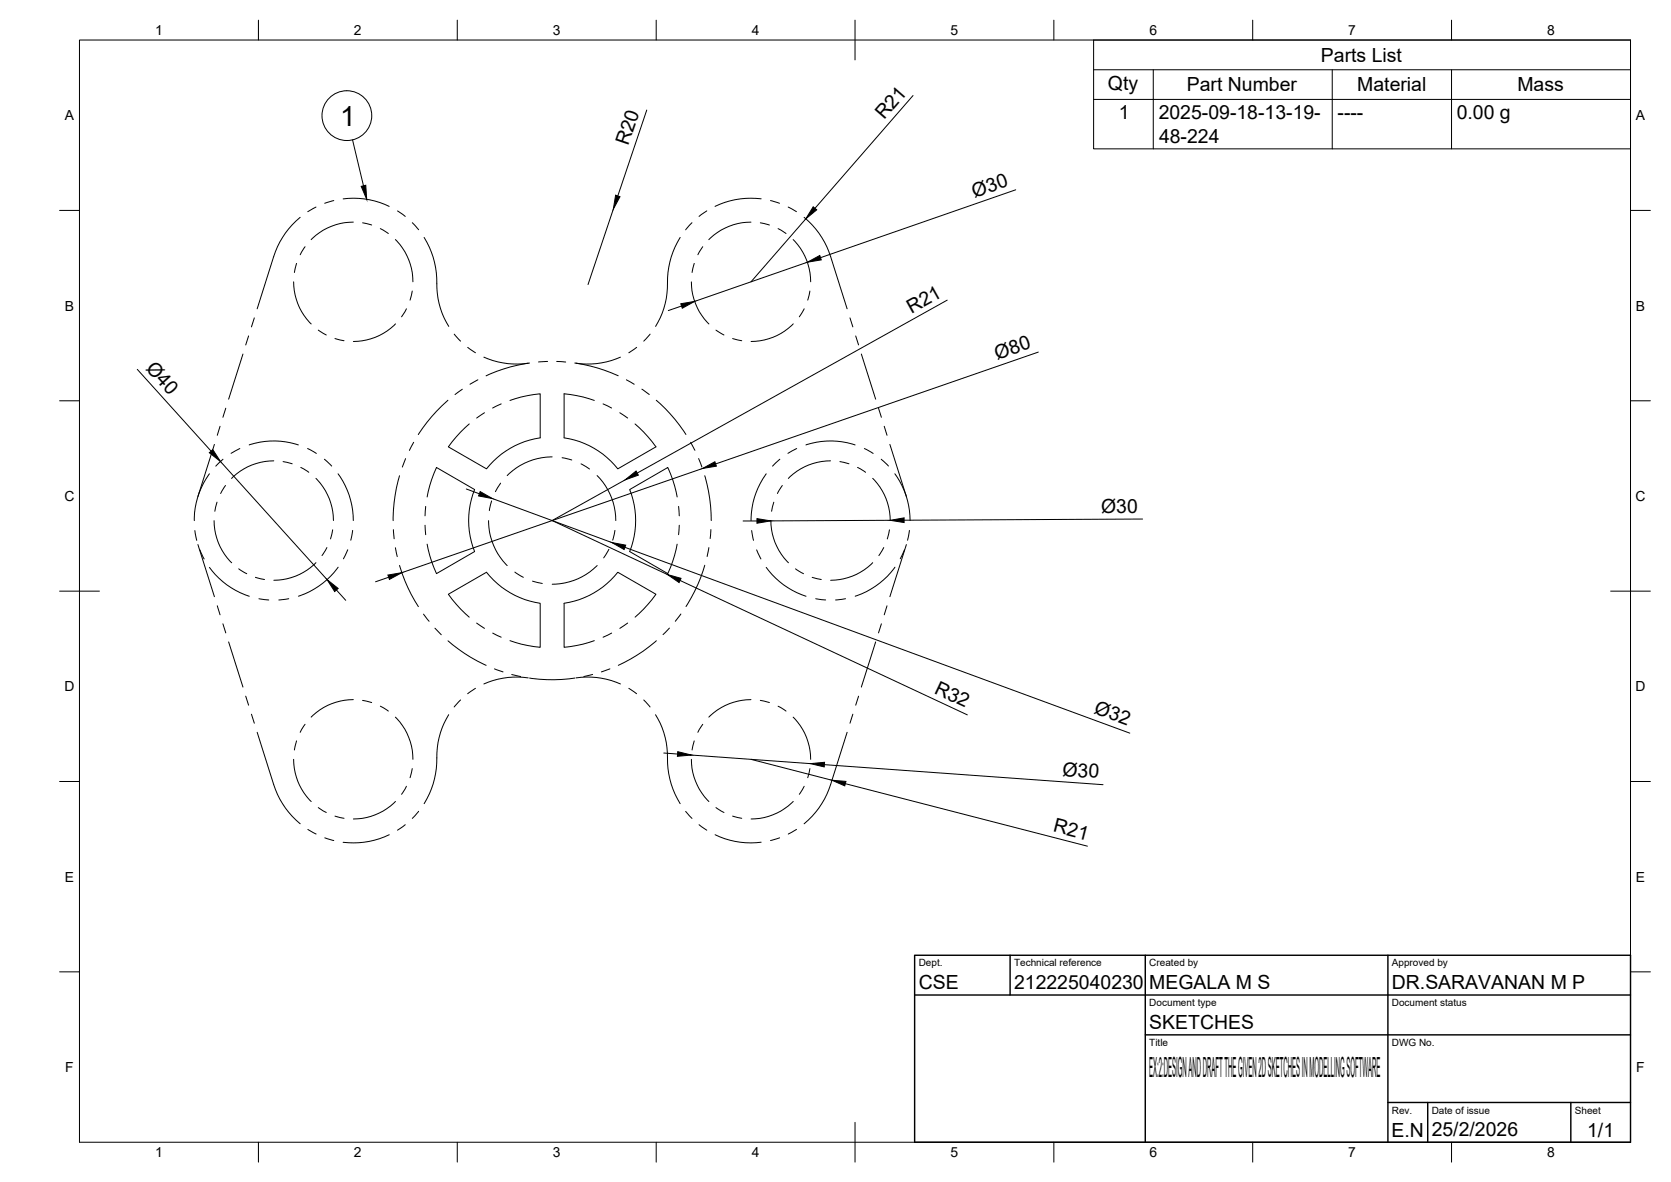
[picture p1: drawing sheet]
<svg xmlns="http://www.w3.org/2000/svg" width="420mm" height="297mm" viewBox="0 0 420 297" stroke-linecap="round" stroke-linejoin="round" font-family="sans-serif">
<!-- layer: Reference -->
<g fill="none" stroke="#000" stroke-width=".25">
<path d="M75.5 54.6a20.7 20.7 0 0 0-6.7 9.9l-4.1 13.1M79.5 52l-2.1 1.2M83.9 50.4l-2.3 .7M86.3 50a20.5 20.5 0 0 1 11.6 1.9M88.8 55.8a14.9 14.9 0 0 0-10.6 4.4M91.2 56l2.3 .5M95.6 57.5l2 1.2M99.9 53l2 1.4M103.7 56l1.6 1.7M106.6 59.7a21.6 21.6 0 0 1 3.3 12.7 19.6 19.6 0 0 0 2.9 9.6M171 59.7a21.6 21.6 0 0 0-3.2 12.7 19.9 19.9 0 0 1-3 9.6M174 56l-1.6 1.7"/>
<path d="M177.7 53l-1.9 1.4M188.8 55.8a14.9 14.9 0 0 0-10.6 4.4M191.2 56l2.3 .5M191.4 50a20.9 20.9 0 0 0-11.6 1.9M193.7 50.4l2.3 .7M195.6 57.5l2 1.2M198.2 52l2.1 1.2M202.2 54.6a20.7 20.7 0 0 1 6.7 9.9l4.1 13.1M63.9 79.9l-.7 2.3M73.8 70.8a14.9 14.9 0 0 0 4.5 10.6M74.6 66.2l-.6 2.3M76.7 62l-1.2 2"/>
<path d="M99.4 60.2a15 15 0 0 1 4.4 10.6M102.2 77.6l-1.2 2M103.7 73.1l-.6 2.3M173.8 70.8a14.9 14.9 0 0 0 4.4 10.6M174.6 66.2l-.6 2.3M176.7 62l-1.2 2M199.4 60.2a15 15 0 0 1 4.4 10.6M202.2 77.6l-1.2 2M203.6 73.1l-.5 2.3M213.7 79.9l.7 2.3M61.1 89l-3.6 11.3M62.5 84.4l-.7 2.3"/>
<path d="M80 83l2 1.2M84.2 85.1l2.3 .5M99.4 81.4a14.8 14.8 0 0 1-10.5 4.4M114.2 84l1.6 1.7M116.2 97.8l-1.8 1.4M117.6 87.3l1.9 1.4M120.2 95.4l-2 1.2M121.7 89.8a20.4 20.4 0 0 0 11.1 1.5M133.1 91.2l-4.7 1-3.5 1.1-2.7 1.2M137.7 90.8l-2.3 .2M140 90.8l2.2 .2M144.5 91.2a39 39 0 0 1 10.9 3.2"/>
<path d="M156 89.8a20.4 20.4 0 0 1-11.2 1.5M157.5 95.4l2 1.2M160.1 87.3l-2 1.4M161.4 97.8l1.9 1.3M163.5 84l-1.6 1.7M180 83l2 1.2M184.2 85.1l2.3 .5M199.5 81.4a14.8 14.8 0 0 1-10.7 4.4M215.2 84.4l.7 2.3M216.6 89l3.6 11.3M52.7 119.1a19.5 19.5 0 0 0-3.8 11.7M53.9 111.7l-4.1 13.1"/>
<path d="M55.3 107.1l-.7 2.3M56.1 115.4l-1.8 1.7M56.8 102.6l-.8 2.3M60.3 112.7l-2.2 1.2M62.7 111.8a19.6 19.6 0 0 1 12.3 0M68.8 115.8a14.9 14.9 0 0 0-10.6 4.4M71.2 116l2.3 .6M75.6 117.5l2 1.2M77.3 112.7l2.2 1.2M81.6 115.4l1.8 1.7M85 119.1a19.8 19.8 0 0 1 3.8 11.7M100.5 119.6l-1.1 4.8-.5 3.7-.1 2.7"/>
<path d="M102 115.3l-.8 2.1M104 111.2l-1.1 2M112.6 100.6a40.1 40.1 0 0 0-7.4 8.6M121.8 103.7l-2 1.4M126 101.5l-2.1 1M128.2 100.6l2.8-.8 4.8-.8v11a21.2 21.2 0 0 0-13.5 7.8l-9.6-5.5 2-2.5 3.3-3.3M138.8 114.8a15.9 15.9 0 0 0-11.3 4.7M141.3 115l2.5 .6M146.1 116.6l2.1 1.3M149.4 100.6l-2.8-.8-4.8-.8v11a21.2 21.2 0 0 1 13.5 7.8l9.6-5.5-2-2.5-3.2-3.3M150.1 119.5a16 16 0 0 1 4.7 11.3M151.6 101.5l2.2 1"/>
<path d="M155.9 103.7l1.9 1.4M165 100.6l3.5 3.4 2.4 2.9 1.6 2.3M173.7 111.2l1 2M175.7 115.2l.8 2.2M177.2 119.6l1.3 5.7 .3 5.5M192.7 119.1a19.8 19.8 0 0 0-3.9 11.7M196.1 115.4l-1.9 1.7M200.3 112.7l-2.2 1.2M202.6 111.8a19.6 19.6 0 0 1 12.4 0M208.8 115.8a14.9 14.9 0 0 0-10.6 4.4M211.2 116l2.3 .6M215.6 117.5l2 1.2"/>
<path d="M217.3 112.7l2.2 1.2M220.9 102.6l.7 2.3M221.6 115.4l1.8 1.7M222.3 107.1l.7 2.3M223.8 111.7l4.1 13.1M225 119.1a19.8 19.8 0 0 1 3.8 11.7M49 133.3l.5 2.5M49.8 136.8l4.1 13.2M50.2 138.2l1.1 2.3M53.8 130.8a14.9 14.9 0 0 0 4.5 10.6M54.6 126.2l-.6 2.3M56.7 122l-1.2 2"/>
<path d="M79.4 120.2a15.2 15.2 0 0 1 4.4 10.6M82.2 137.6l-1.2 2M83.7 133.1l-.6 2.3M87.4 138.2l-1 2.2M88.7 133.3l-.5 2.5M98.9 133.1l.2 2.3M99.4 137.7l.5 2.2M106.9 132l.1 2.4M107 127.3l-.1 2.3M107.4 124.9l1.1-4.4 1.2-3 9.6 5.5a20.9 20.9 0 0 0 0 15.6l-9.6 5.6-1.2-3.1-1.1-4.4M122.9 130.8a15.9 15.9 0 0 0 4.6 11.3M123.6 125.9l-.6 2.4"/>
<path d="M125.9 121.4l-1.3 2.2M153.1 138.1l-1.3 2.1M154.6 133.3l-.5 2.4M170.3 124.9l-1.2-4.4-1.2-3-9.6 5.5a20.9 20.9 0 0 1 0 15.6l9.6 5.6 1.2-3.1 1.2-4.4M170.6 127.3l.2 2.3M170.8 132l-.2 2.4M178.2 137.6l-.4 2.3M178.8 133.1l-.2 2.2M189 133.3l.5 2.5M190.2 138.2l1.1 2.3M193.8 130.8a14.9 14.9 0 0 0 4.4 10.6M194.6 126.2l-.6 2.3"/>
<path d="M196.7 122l-1.2 2M219.4 120.2a15 15 0 0 1 4.4 10.6M222.2 137.6l-1.2 2M223.6 133.1l-.5 2.3M227.4 138.2l-1 2.2M227.9 136.8l-4.1 13.2M228.7 133.3l-.5 2.5M52.7 142.6a19.9 19.9 0 0 0 10 7.2M54.6 152.2l.7 2.3M56 156.8l.8 2.3M60 142.9l2 1.3M64.2 145.1l2.3 .5"/>
<path d="M65.1 150.5l2.5 .3M72.6 150.5l-2.5 .3M79.4 141.4a14.8 14.8 0 0 1-10.5 4.4M85 142.5a20 20 0 0 1-10 7.3M100.5 142.1l2.1 5.6 2.6 4.7M106.5 154.3l1.4 1.8M109.4 157.9l1.6 1.6M118 155.1l-3.3-3.2-2-2.6 9.6-5.5a21.2 21.2 0 0 0 13.5 7.8v11.1l-4.8-.8-2.8-.9M119.8 156.6l2 1.3M123.9 159.1l2.1 1M129.5 143.8l2.1 1.3M133.9 146l2.5 .6"/>
<path d="M150.2 142.1a15.9 15.9 0 0 1-11.3 4.7M153.8 159.1l-2.2 1M157.8 156.6l-1.9 1.3M159.7 155.1l3.2-3.2 2-2.6-9.6-5.5a21.2 21.2 0 0 1-13.5 7.8v11.1l4.8-.8 2.8-.9M168.3 157.8l-1.6 1.7M171.2 154.3l-1.4 1.8M177.2 142.1l-1.7 4.8-3 5.5M192.7 142.6a19.9 19.9 0 0 0 10 7.2M200 142.9l2 1.3M204.2 145.1l2.3 .5M205.1 150.5l2.5 .3M212.6 150.5l-2.5 .3"/>
<path d="M219.4 141.4a14.7 14.7 0 0 1-10.5 4.4M221.6 156.8l-.7 2.3M223 152.2l-.7 2.3M225 142.5a20 20 0 0 1-10 7.3M57.5 161.3l3.6 11.4M61.8 174.9l.7 2.3M63.2 179.5l.7 2.2M88.8 175.8a14.9 14.9 0 0 0-10.6 4.4M91.2 176l2.3 .6M95.6 177.5l2 1.2M112.6 161l4.2 3.2 5.4 3M112.8 179.6a20.9 20.9 0 0 0-3 12.2 20.8 20.8 0 0 1-3.2 10.2"/>
<path d="M115.8 175.9l-1.6 1.8M119.5 173l-1.9 1.3M124.3 168.1l2.2 .8M128.7 169.5l2.2 .5M132.8 170.4a20.1 20.1 0 0 0-11.1 1.5M133.2 170.4l2.4 .3 3.7 .1 5.2-.4M144.8 170.4a20.1 20.1 0 0 1 11.2 1.5M149 169.5l-2.2 .5M153.4 168.1l-2.2 .8M158.1 173l2 1.3M161.9 175.9l1.5 1.8M164.8 179.6a20.7 20.7 0 0 1 3.1 12.2 20.8 20.8 0 0 0 3.1 10.2"/>
<path d="M165 161l-4.9 3.7-4.6 2.5M188.8 175.8a14.9 14.9 0 0 0-10.6 4.4M191.2 176l2.3 .6M195.6 177.5l2 1.2M214.4 179.5l-.7 2.2M215.9 174.9l-.7 2.3M220.2 161.3l-3.6 11.4M64.7 184l4.1 13.2a20.7 20.7 0 0 0 6.7 9.8M73.8 190.8a14.9 14.9 0 0 0 4.5 10.6M74.6 186.2l-.6 2.3M76.7 182l-1.2 2M99.4 180.2a14.8 14.8 0 0 1 4.4 10.6"/>
<path d="M102.2 197.6l-1.2 2M103.7 193.2l-.6 2.2M173.8 190.8a14.9 14.9 0 0 0 4.4 10.6M174.6 186.2l-.6 2.3M176.7 182l-1.2 2M199.4 180.2a14.8 14.8 0 0 1 4.4 10.6M202.2 197.6l-1.2 2M203.6 193.2l-.5 2.2M213 184l-4.1 13.2a20.7 20.7 0 0 1-6.7 9.8M77.4 208.4l2.1 1.2M80 203l2 1.2M81.7 210.6l2.2 .6"/>
<path d="M84.2 205.1l2.3 .5M97.9 209.8a20.8 20.8 0 0 1-11.6 1.9M99.4 201.4a15 15 0 0 1-10.5 4.4M101.9 207.2l-2 1.4M105.3 203.9l-1.6 1.8M172.4 203.9l1.6 1.8M175.8 207.2l1.9 1.4M179.8 209.8a20.5 20.5 0 0 0 11.6 1.9M180 203l2 1.2M184.2 205.1l2.3 .5M196 210.6l-2.3 .6M199.5 201.4a15 15 0 0 1-10.7 4.4"/>
<path d="M200.3 208.4l-2.1 1.2"/>
</g>
<!-- layer: BORDER -->
<g fill="none" stroke="#000" stroke-width=".25">
<path d="M20 10.1h390v276.9h-390zM65 5.1v5M115 5.1v5M165 5.1v5M215 5.1v10M265 5.1v5M315 5.1v5M365 5.1v5M15 52.9h5M410 52.9h5M15 100.7h5M410 100.7h5"/>
<path d="M15 148.6h10M405 148.6h10M15 196.4h5M410 196.4h5M15 244.2h5M410 244.2h5M65 287v5M115 287v5M165 287v5M215 282.1v9.9M265 287v5M315 287v5"/>
<path d="M365 287v5"/>
</g>
<!-- layer: TITLEBLOCK -->
<path d="M230 240.1h180v46.9h-180zM230 250h180M254 240.1v9.9M288 240.1v46.9M349 240.1v46.9M288 260.1h122M349 277.1h61M359 277.1v9.9M395 277.1v9.9" fill="none" stroke="#000" stroke-width=".36"/>
<!-- layer: Parts Lists -->
<path d="M275 10.1h135v27.3h-135zM275 17.5h135M290 17.5v19.9M335 17.5v19.9M365 17.5v19.9M275 25h135" fill="none" stroke="#000" stroke-width=".25"/>
<!-- layer: Balloons -->
<circle cx="87.2" cy="29.1" r="6.3" fill="none" stroke="#000" stroke-width=".25"/>
<!-- layer: 0 -->
<path d="M90.8 46.8l1.2-.2 .2 3.5z" fill="#000" stroke="#000" stroke-width=".25"/>
<path d="M88.6 35.2l2.8 11.5" fill="none" stroke="#000" stroke-width=".25"/>
<!-- layer: FD_Dimensions -->
<g fill="none" stroke="#000" stroke-width=".25">
<path d="M162.6 27.7l-7.3 21.5M229.6 24l-24.7 28.4M154.2 52.5l-6.4 19M202.6 55l-13.8 15.8M255.4 47.7l-49.1 17.1M171.4 76.9l-3.4 1.1M203 65.9l-28.3 9.8M238.2 75.4l-78 43.5M34.5 92.8l18.6 20.6M261.1 88.5l-81.2 28.1M55.4 116l26.8 29.7M176.6 117.7l-75.6 26.2"/>
<path d="M117.2 122.9l3.3 1.2M123.8 125.3l30 11M157.1 137.5l127 46.7M157.2 120.6l-18.4 10.2 29 13.6M186.8 130.9h3.5M223.8 130.8l-30 .1M287.3 130.4l-60 .3M84.6 148.3l2.3 2.6M97.7 145.1l-3.3 1.1M171 145.9l72.2 33.7M166.9 189.2l3.5 .3M173.9 189.7l29.9 2.2"/>
<path d="M188.8 190.8l20.4 5.3M207.3 192.2l70 5M212.6 196.9l60.8 15.7"/>
</g>
<g fill="#000" stroke="#000" stroke-width=".25">
<path d="M154.8 49.1l1.1 .3-1.7 3.1zM204.5 52l.9 .7-2.8 2.3zM171.2 76.3l3.5-.6-3.1 1.8zM203 65.9l3.1-1.7 .4 1.1zM52.6 113.8l.9-.8 1.9 3zM157.2 120.6l2.7-2.2 .6 1zM176.6 117.7l3.1-1.7 .4 1.1zM120.7 123.5l3.1 1.8-3.5-.7zM153.8 136.3l3.5 .7-.4 1.1zM190.3 130.3l3.5 .6-3.5 .6zM223.8 130.8l3.5-.7v1.2zM82.2 145.7l2.8 2.2-.8 .8z"/>
<path d="M97.5 144.5l3.5-.6-3.1 1.7zM167.8 144.4l3.4 .9-.4 1.1zM170.4 188.9l3.5 .8-3.6 .4zM203.8 191.9l3.5-.3-.1 1.1zM209.2 196.1l3.5 .3-.3 1.1z"/>
</g>
<g font-size="7">
<text x="85.5" y="31.6">1</text>
<text x="289" y="270.6">EX:2:DESIGN AND DRAFT THE GIVEN 2D SKETCHES IN MODELLING SOFTWARE</text>
</g>
<g font-size="4.9">
<text x="332.1" y="15.5">Parts List</text>
<text x="278.6" y="22.5">Qty</text>
<text x="298.4" y="23">Part Number</text>
<text x="341.3" y="23">Material</text>
<text x="381.6" y="23">Mass</text>
<text x="281.3" y="29.9">1</text>
<text x="222.3" y="30.2" transform="rotate(-49 222.3 30.2)">R21</text>
<text x="291.3" y="30">2025-09-18-13-19-</text>
<text x="291.4" y="35.9">48-224</text>
<text x="336.3" y="30">----</text>
<text x="366.3" y="30">0.00 g</text>
<text x="158" y="36.8" transform="rotate(-71 158 36.8)">R20</text>
<text x="245" y="49.7" transform="rotate(-19 245 49.7)">Ø30</text>
<text x="229.2" y="78.8" transform="rotate(-29 229.2 78.8)">R21</text>
<text x="36.5" y="92.7" transform="rotate(48 36.5 92.7)">Ø40</text>
<text x="250.7" y="90.5" transform="rotate(-19 250.7 90.5)">Ø80</text>
<text x="276.9" y="129">Ø30</text>
<text x="234.7" y="174" transform="rotate(25 234.7 174)">R32</text>
<text x="274.9" y="179.2" transform="rotate(20 274.9 179.2)">Ø32</text>
<text x="267.1" y="194.9" transform="rotate(4 267.1 194.9)">Ø30</text>
<text x="264.6" y="208.9" transform="rotate(14 264.6 208.9)">R21</text>
<text x="231" y="248.5">CSE</text>
<text x="255" y="248.5">212225040230</text>
<text x="289" y="248.5">MEGALA M S</text>
<text x="350" y="248.5">DR.SARAVANAN M P</text>
<text x="289" y="258.6">SKETCHES</text>
<text x="349.9" y="285.7">E.N</text>
<text x="360" y="285.5">25/2/2026</text>
<text x="399.1" y="285.7">1/1</text>
</g>
<g font-size="3.5">
<text x="39" y="8.8">1</text>
<text x="89" y="8.8">2</text>
<text x="139" y="8.8">3</text>
<text x="189" y="8.8">4</text>
<text x="239" y="8.8">5</text>
<text x="289" y="8.8">6</text>
<text x="339" y="8.8">7</text>
<text x="389" y="8.8">8</text>
<text x="16.3" y="30.2">A</text>
<text x="411.3" y="30.2">A</text>
<text x="16.3" y="78">B</text>
<text x="411.3" y="78">B</text>
<text x="16.2" y="125.9">C</text>
<text x="411.2" y="125.9">C</text>
<text x="16.2" y="173.7">D</text>
<text x="411.2" y="173.7">D</text>
<text x="16.3" y="221.6">E</text>
<text x="411.3" y="221.6">E</text>
<text x="16.4" y="269.4">F</text>
<text x="411.4" y="269.4">F</text>
<text x="39" y="290.8">1</text>
<text x="89" y="290.8">2</text>
<text x="139" y="290.8">3</text>
<text x="189" y="290.8">4</text>
<text x="239" y="290.8">5</text>
<text x="289" y="290.8">6</text>
<text x="339" y="290.8">7</text>
<text x="389" y="290.8">8</text>
</g>
<g font-size="2.5">
<text x="231" y="242.9">Dept.</text>
<text x="255" y="242.9">Technical reference</text>
<text x="289" y="242.9">Created by</text>
<text x="350" y="242.9">Approved by</text>
<text x="289" y="252.8">Document type</text>
<text x="350" y="252.8">Document status</text>
<text x="289" y="262.9">Title</text>
<text x="350" y="262.9">DWG No.</text>
<text x="350" y="279.9">Rev.</text>
<text x="360" y="279.9">Date of issue</text>
<text x="396" y="279.9">Sheet</text>
</g>
</svg>
